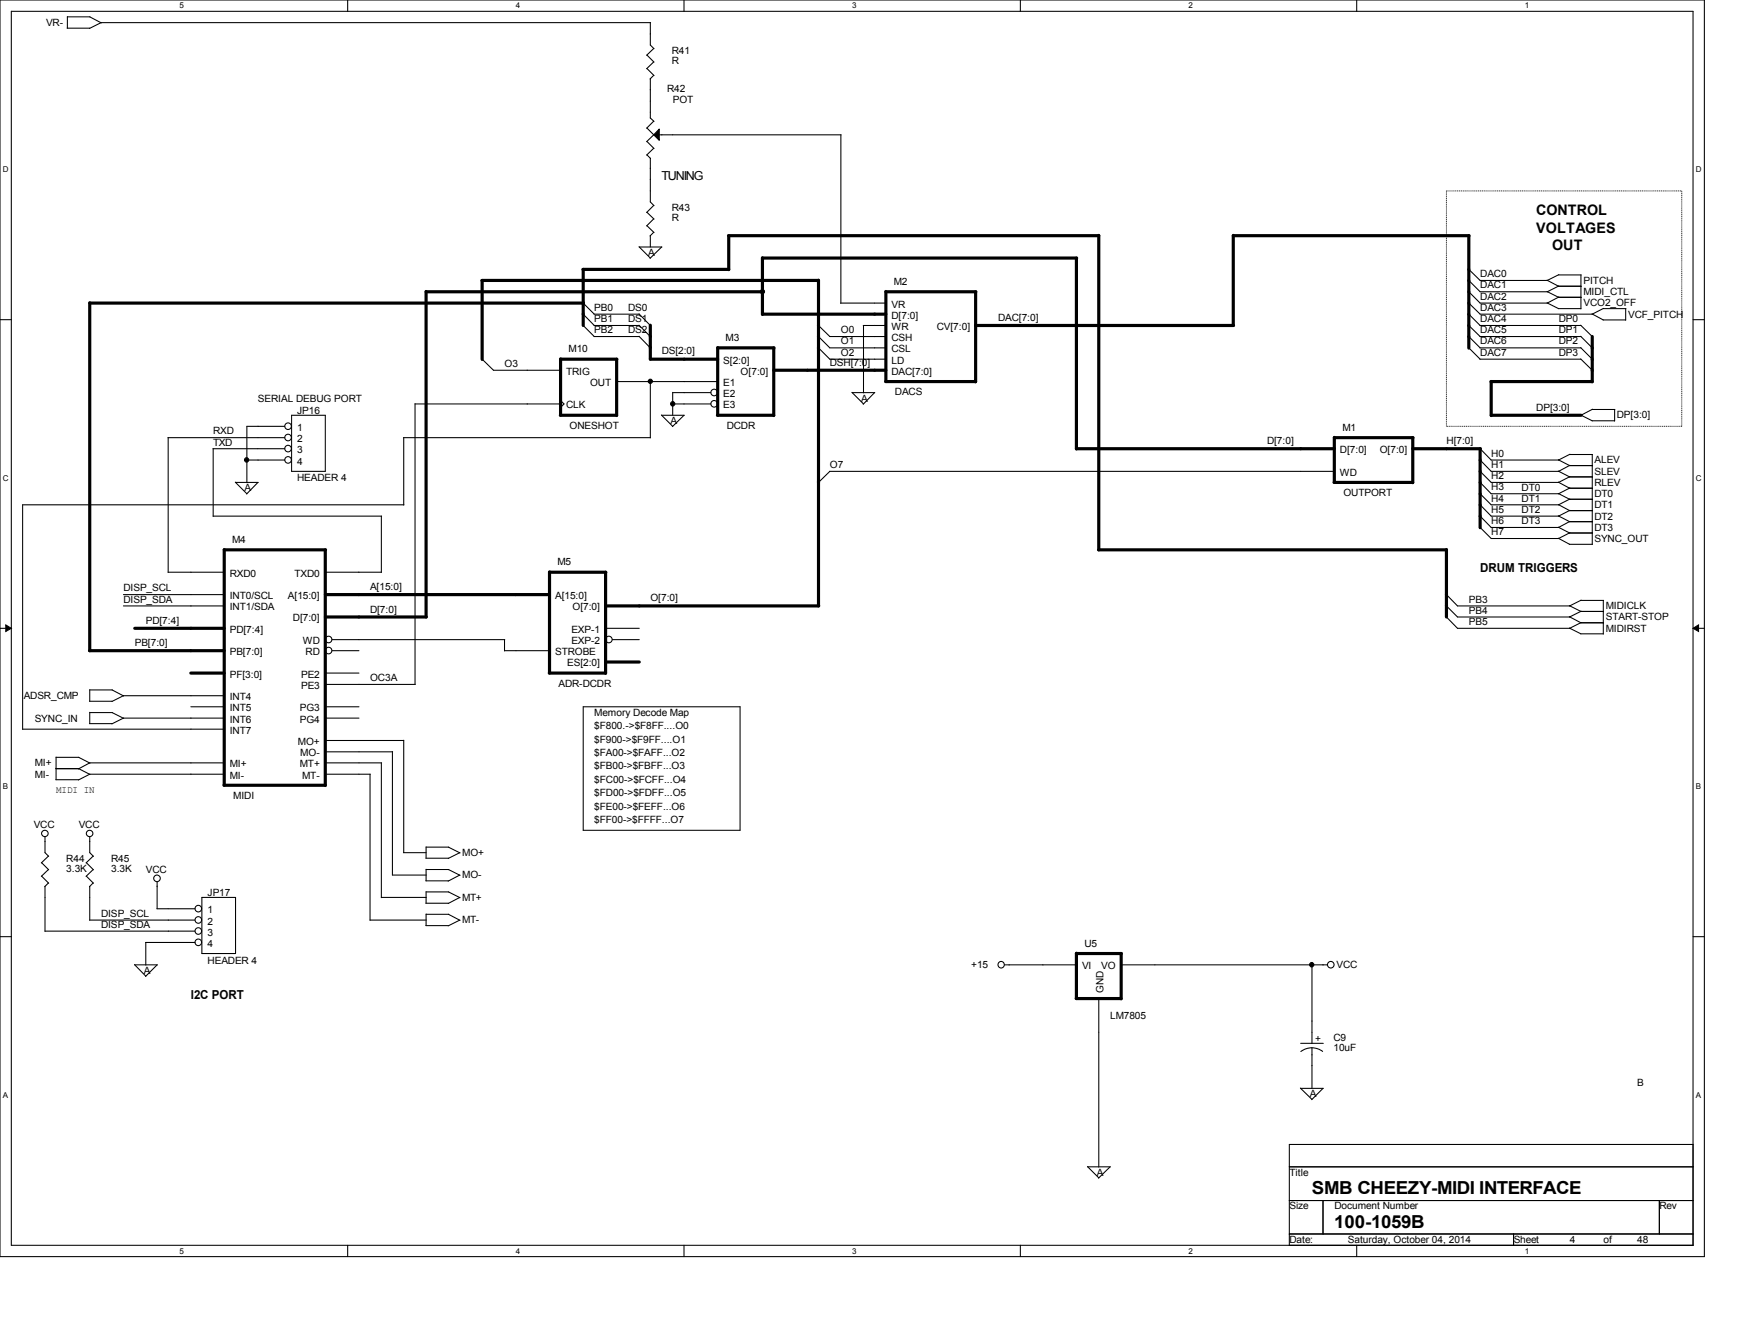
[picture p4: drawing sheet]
<svg xmlns="http://www.w3.org/2000/svg" width="279mm" height="216mm" viewBox="0 0 279 216" stroke-linecap="round" stroke-linejoin="round" font-family="sans-serif">
<path d="M0 0h274.2v202h-274.2zM1.8 1.8h270.5v198.4h-270.5z" fill="none" stroke="#000" stroke-width=".17"/>
<g fill="#fff">
<path d="M28.9 .2h.6v1.4h-.6z"/>
<path d="M28.9 200.4h.6v1.4h-.6z"/>
</g>
<path d="M55.9 0v1.8M55.9 200.2v1.8" fill="none" stroke="#000" stroke-width=".17"/>
<g fill="#fff">
<path d="M83 .2h.7v1.4h-.7z"/>
<path d="M83 200.4h.7v1.4h-.7z"/>
</g>
<path d="M110 0v1.8M110 200.2v1.8" fill="none" stroke="#000" stroke-width=".17"/>
<g fill="#fff">
<path d="M137.1 .2h.7v1.4h-.7z"/>
<path d="M137.1 200.4h.7v1.4h-.7z"/>
</g>
<path d="M164.1 0v1.8M164.1 200.2v1.8" fill="none" stroke="#000" stroke-width=".17"/>
<g fill="#fff">
<path d="M191.2 .2h.7v1.4h-.7z"/>
<path d="M191.2 200.4h.7v1.4h-.7z"/>
</g>
<path d="M218.2 0v1.8M218.2 200.2v1.8" fill="none" stroke="#000" stroke-width=".17"/>
<g fill="#fff">
<path d="M245.3 .2h.7v1.4h-.7z"/>
<path d="M245.3 200.4h.7v1.4h-.7z"/>
<path d="M.5 26.6h.9v1.4h-.9z"/>
<path d="M272.8 26.6h.9v1.4h-.9z"/>
<path d="M.5 76.2h.9v1.4h-.9z"/>
<path d="M272.8 76.2h.9v1.4h-.9z"/>
</g>
<path d="M0 51.4h1.8M272.3 51.4h1.9" fill="none" stroke="#000" stroke-width=".17"/>
<g fill="#fff">
<path d="M.5 125.8h.8v1.4h-.8z"/>
<path d="M272.8 125.8h.8v1.4h-.8z"/>
</g>
<path d="M0 101h1.8M272.3 101h1.9" fill="none" stroke="#000" stroke-width=".17"/>
<path d="M.9 100.5l.9 .5-.9 .5zM272.3 101l.9-.5v1z" fill="#000" stroke="#000" stroke-width=".16"/>
<g fill="#fff">
<path d="M.5 175.3h.8v1.4h-.8z"/>
<path d="M272.8 175.3h.8v1.4h-.8z"/>
</g>
<g fill="none" stroke="#000" stroke-width=".17">
<path d="M10.8 4.5h3.6M10.8 2.7h3.7M10.8 2.7v1.8M14.4 2.7l1.9 1M104.1 8.8l1.1 1.2M104.1 11l1.1 1.1M104.6 3.6v3.6l.6 .6M104.6 12.7v6.3M104.6 19l.6 .5M104.6 3.6h-88.3l-1.9 1M105.2 19.5l-1.2 1.1M105.2 7.8l-1.2 1.1"/>
<path d="M105.2 9.9l-1.2 1.1M105.2 12.1l-.6 .6M102.8 39.7l1.8 1.8M102.8 39.7h3.7M104.1 20.6l1.1 1.1M104.1 22.7l1.1 1.2M104.1 24.9l.5 .6M104.1 34.1l1.1 1.1M104.1 36.3l1.1 1.1M104.6 25.4v7.1l.6 .6M104.6 37.9v1.8M105.2 21.7l-1.2 1.1"/>
<path d="M105.2 23.8l-1.2 1.1M105.2 33l-1.2 1.2M105.2 35.2l-1.2 1.1M105.2 37.3l-.6 .6M106 21.7h29.3M106.4 39.7l-1.8 1.8M135.3 21.7v27.1M77.5 57.7l1.9 1.8h10.8M93.8 48.7l1.8 1.8M93.8 50.5l1.8 1.8M93.8 52.3l1.8 1.8M95.5 54.1h7.3"/>
<path d="M95.5 52.3h7.3M95.5 50.5h7.3M102.8 50.5l1.8 1.8M102.8 52.3l1.8 1.8M102.8 54.1l1.8 1.8M131.6 54.1l1.9 1.8h9M131.6 52.3l1.9 1.8h9M131.6 55.9l1.9 1.8h9M135.2 48.7h7.3M138.9 52.3h3.6M138.9 52.3v10.9M236.2 46.9l1.9 1.8h10.8"/>
<path d="M236.2 43.3l1.9 1.8h10.8M236.2 45l1.9 1.9h10.8M236.2 50.5l1.9 1.8M236.2 52.3l1.9 1.8M236.2 54.1l1.9 1.8M236.2 55.9l1.9 1.8M236.2 48.7l1.9 1.8h18.1M238 55.9h16.3M238 54.1h16.3M238 52.3h16.3M238 57.7h16.3M248.8 45l1.9 1"/>
<path d="M248.8 46.9l1.9 .9M248.8 48.7l1.9 .9M250.7 46h3.6M250.7 47.8h3.6M250.7 49.6h3.6M250.7 44.2h3.6M250.7 44.2l-1.8 .9M250.7 46l-1.8 .9M250.7 47.8l-1.8 .9M254.3 52.3l1.8 1.8M254.3 54.1l1.8 1.8M254.3 55.9l1.8 1.8"/>
<path d="M254.3 57.7l1.8 1.8M254.3 44.2v5.5M256.1 50.5l1.8 .9M257.9 51.4h3.6M257.9 49.6h3.6M257.9 49.6l-1.8 .9M261.5 49.6v1.9M27 70.4h18.8M27.1 70.4v21.6M34.2 72.1h11.6M34.3 72.1v10.9M37.8 77.5l1.9 1.9"/>
<path d="M37.9 77.6h3.6M39.7 74h6.1M41.5 77.6l-1.8 1.8M45.8 68.5h-6.1v9.1M46.9 66.8h5.4v9h-5.4zM64.9 70.4h39.7M64.9 70.4v10.8M66.8 64.9h23.4M66.8 64.9v45.1M90.2 64.4l.5 .5-.5 .6M99.2 61.3h16.2M104.6 61.3v9.1"/>
<path d="M106.4 66.7l1.8 1.8M106.4 66.8h3.7M108.2 64.9h6.1M108.2 63.1h6.1M108.2 63.1v3.7M110 66.8l-1.8 1.8M133.4 75.8h81.2M133.5 75.8l-1.9 1.8M137 63.1l1.9 1.8M137.1 63.1h3.6M140.7 63.1l-1.8 1.9M238 75.7l1.9 1.9h10.8"/>
<path d="M238 73.9l1.9 1.9h10.8M238 72.1l1.9 1.9h10.8M238 77.5l1.9 1.9h10.8M238 79.3l1.9 1.9h10.8M250.7 73.9l1.8 .9M250.7 75.7l1.8 1M250.7 77.5l1.8 1M250.7 79.3l1.8 1M252.4 74.8h3.8M252.4 76.7h3.8M252.4 78.5h3.8M252.5 73.1h3.7"/>
<path d="M252.5 73l-1.8 1M252.5 74.8l-1.8 1M252.5 76.6l-1.8 1M252.5 78.4l-1.8 1M254.3 66.7l1.8 .9M256.1 67.6h3.6M256.1 73.1v14.4M256.1 65.8h3.7M256.2 65.8l-1.9 1M259.7 65.8v1.9M19.9 95.6h16.2M19.9 97.4h16.2"/>
<path d="M27.1 92h9M34.3 83h27.1M52.3 92h9M61.3 83v9M65 81.2h-61.4v36.1M232.6 99.1l1.8 1.9h18.1M232.6 95.5l1.8 1.9h18.1M232.6 97.4l1.8 1.8h18.1M238 81.1l1.9 1.9h10.8M238 82.9l1.9 1.9h10.8M238 84.8l1.9 1.8h10.8M250.7 81.1l1.8 1"/>
<path d="M250.7 82.9l1.8 1M250.7 84.8l1.8 .9M250.7 86.5l1.8 1M252.4 80.3h3.8M252.4 82.1h3.8M252.4 83.9h3.8M252.4 85.7h3.8M252.4 87.5h3.7M252.4 97.4l1.9 .9M252.4 99.1l1.9 1M252.5 80.2l-1.8 1M252.5 82l-1.8 1"/>
<path d="M252.5 83.8l-1.8 1M252.5 85.6l-1.8 1M254.3 98.3h3.6M254.3 96.5h3.6M254.3 96.5l-1.8 .9M254.3 98.3l-1.8 .9M257.9 96.5v5.4M3.6 117.2h32.5M14.4 112.7h3.6M14.4 116.3h3.6M14.4 110.9v1.8M14.4 114.5v1.8"/>
<path d="M14.4 110.9h3.7M14.4 114.6h3.7M18 110.9l1.9 1M18 114.6l1.9 .9M30.7 113.6h5.4M36.1 111.8h-16.2l-1.9 1M36.1 115.4h-16.2l-1.9 1M52.3 113.6h5.4M52.3 119h12.6M52.3 115.4h5.4M52.3 108.2h5.4M52.3 110h14.5"/>
<path d="M53.4 104.6h4.3M53.4 102.8h27.8M64.9 119v18.1M81.2 104.6h7.2M81.2 102.8v1.8M93.8 113.6h25.2v19.9h-25.2zM97.4 101h5.4M98.5 102.8h4.3M252.4 101l1.9 .9M254.3 100.1h3.6M254.3 101.9h3.6M254.3 100.1l-1.8 .9"/>
<path d="M6.7 138.7l1.1 1.1M7.2 134.5v2.6l.6 .6M7.8 137.6l-1.2 1.1M7.8 139.8l-1.2 1.1M9 123.6h3.7M9 125.3h3.7M9 121.8h3.7M9 121.7v3.6M12.7 121.8l1.8 .9M12.7 123.6l1.8 .9M13.9 138.7l1.1 1.1M14.4 134.5v2.6l.6 .6"/>
<path d="M15 137.6l-1.2 1.1M15 139.8l-1.2 1.1M36.1 122.6h-21.7l-1.8 1M36.1 124.5h-21.7l-1.8 .9M52.3 122.6h9.1M52.3 124.5h7.3M52.3 120.9h10.9M59.5 124.5v23.5M61.3 122.6v21.7M63.1 120.8v19.9h5.5M64.9 137.1h3.6M68.5 138h3.6"/>
<path d="M68.5 136.1v1.9M68.5 139.7v1.9M68.5 139.8h3.7M68.5 136.2h3.7M72.1 139.8l1.9 .9M72.1 136.2l1.9 .9M74 137.1l-1.9 .9M0 150.6h1.8M6.7 140.8l1.1 1.2M7.2 142.5v7.2M7.2 149.7h24.2M7.8 141.9l-.6 .6"/>
<path d="M13.9 140.8l1.1 1.2M14.4 142.5v5.5M14.4 147.9h17M15 141.9l-.6 .6M21.6 155.1l1.9 1.8M21.7 155.1h3.6M23.4 151.5h8M23.5 151.5v3.7M25.2 146.1h6.2M25.3 155.1l-1.9 1.9M25.3 141.8v4.3M32.5 144.3h5.4v9h-5.4z"/>
<path d="M59.5 147.9h9.1M61.3 144.3h7.3M68.5 145.2h3.6M68.5 148.8h3.6M68.5 141.6h3.6M68.5 143.4h3.7M68.5 143.3v1.9M68.5 146.9v1.9M68.5 147h3.7M72.1 143.4l1.9 .9M72.1 147l1.9 1M74 144.3l-1.9 .9"/>
<path d="M74 147.9l-1.9 .9M74 140.7l-1.9 .9M161.6 155.1h11.5M180.3 155.1h33.2M211 155.1v12.7M272.3 150.6h1.9M176.7 160.5v27.1M209.2 174.9l1.8 1.8M209.2 175h3.7M209.2 167.7h3.7M211 168.4v6.6M212.8 169a2.9 2.9 0 0 0-3.6 0"/>
<path d="M212.8 175l-1.8 1.8M174.9 187.5l1.8 1.9M175 187.6h3.6M178.6 187.6l-1.9 1.8M207.4 184h64.9v16.2h-64.9zM207.4 187.6h64.9M207.4 193h64.9M207.4 198.4h64.9M212.8 193v5.4M243.5 198.4v1.8M266.9 193v5.4"/>
<circle cx="46.3" cy="72.1" r=".53"/>
<circle cx="46.3" cy="73.9" r=".53"/>
<circle cx="46.3" cy="68.5" r=".53"/>
<circle cx="46.3" cy="70.3" r=".53"/>
<circle cx="114.9" cy="63.1" r=".53"/>
<circle cx="114.9" cy="64.9" r=".53"/>
<circle cx="52.9" cy="102.8" r=".53"/>
<circle cx="52.9" cy="104.6" r=".53"/>
<circle cx="97.9" cy="102.8" r=".53"/>
<circle cx="7.2" cy="134" r=".52"/>
<circle cx="14.4" cy="134" r=".52"/>
<circle cx="25.3" cy="141.2" r=".53"/>
<circle cx="31.9" cy="151.5" r=".53"/>
<circle cx="31.9" cy="149.7" r=".53"/>
<circle cx="31.9" cy="147.9" r=".53"/>
<circle cx="31.9" cy="146.1" r=".53"/>
<circle cx="161" cy="155.1" r=".52"/>
<circle cx="214.1" cy="155.1" r=".53"/>
</g>
<path d="M232.7 30.7h37.8M270.5 30.7v37.8M232.7 68.5v-37.8M270.5 68.5h-37.8" fill="none" stroke="#000" stroke-width=".16" stroke-dasharray=".1 .1 0 .1" stroke-linecap="butt"/>
<g fill="none" stroke="#000" stroke-width=".51">
<path d="M117.2 37.9h59.5M117.2 37.9v5.4M176.7 37.8v50.6M198.4 37.8v14.5M198.4 37.9h37.9M236.3 37.9v18.1M14.4 48.7v55.9M14.4 48.7h79.5M68.5 46.9h54.2M68.5 46.9v52.3M77.5 45.1h54.2M77.6 45.1v12.7"/>
<path d="M90.2 57.7h9M90.2 57.7v9.1M93.8 43.3h23.4M93.8 43.3v9M99.2 57.7v9.1M104.6 52.3v5.4h10.8M115.4 55.9h9.1M115.4 55.9v10.9M122.6 50.5h19.9M122.6 41.4v9.1M122.6 41.5h50.6M124.5 59.5h18"/>
<path d="M124.5 55.9v10.9M131.7 45v52.4M142.5 46.9h14.5M142.5 46.9v14.4M156.9 46.9v14.5M156.9 52.3h41.5M173.1 41.5v30.7M256.1 54.1v7.3M90.1 66.8h9.1M115.4 66.8h9.1M142.5 61.3h14.4M173.1 72.1h41.5"/>
<path d="M214.6 77.6h12.6M214.6 70.4h12.7M214.6 70.3v7.3M227.2 70.4v7.2M227.2 72.1h10.9M238.1 72.1v12.7M239.8 61.3h16.3M239.9 66.8h14.4M239.9 61.3v5.5M36.1 88.4h16.3M36.1 88.3v37.9M52.3 95.6h36.1"/>
<path d="M52.3 88.4v37.9M52.3 99.2h16.3M88.4 92h9.1M88.4 91.9v16.3M97.4 92v16.2M97.4 97.4h34.3M176.7 88.4h56M232.7 88.3v10.9M14.4 104.6h21.7M21.7 101h14.4M30.7 108.2h5.4M88.3 108.2h9.1"/>
<path d="M97.4 106.4h5.4M36 126.2h16.3M173.1 153.3h7.3M173.1 153.2v7.3M180.3 153.3v7.3M173.1 160.5h7.2"/>
</g>
<g fill="#000" stroke="#000" stroke-width=".17">
<path d="M106 20.7v1.9l-.8-.9z"/>
<circle cx="122.6" cy="46.9" r=".35"/>
<circle cx="39.7" cy="73.9" r=".35"/>
<circle cx="104.6" cy="61.3" r=".34"/>
<circle cx="108.2" cy="64.9" r=".35"/>
<circle cx="211" cy="155.1" r=".35"/>
</g>
<g font-size="2.9">
<text x="211" y="192">SMB CHEEZY-MIDI INTERFACE</text>
<text x="214.6" y="197.4">100-1059B</text>
</g>
<g font-size="2.3">
<text x="247.1" y="34.6">CONTROL</text>
<text x="247.1" y="37.4">VOLTAGES</text>
<text x="249.7" y="40.2">OUT</text>
</g>
<g font-size="2">
<text x="106.4" y="28.9">TUNING</text>
<text x="238.1" y="92">DRUM TRIGGERS</text>
<text x="30.7" y="160.6">I2C PORT</text>
</g>
<g font-size="1.6">
<text x="7.4" y="4.1">VR-</text>
<text x="108" y="8.7">R41</text>
<text x="108" y="10.3">R</text>
<text x="107.3" y="14.8">R42</text>
<text x="108.2" y="16.6">POT</text>
<text x="108" y="33.9">R43</text>
<text x="108" y="35.6">R</text>
<text x="104.3" y="41.1">A</text>
<text x="143.8" y="45.8">M2</text>
<text x="238.1" y="44.6">DAC0</text>
<text x="238.1" y="46.4">DAC1</text>
<text x="254.7" y="45.6">PITCH</text>
<text x="254.7" y="47.5">MIDI_CTL</text>
<text x="95.6" y="50">PB0</text>
<text x="95.6" y="51.8">PB1</text>
<text x="95.6" y="53.6">PB2</text>
<text x="101" y="50">DS0</text>
<text x="101" y="51.8">DS1</text>
<text x="101" y="53.6">DS2</text>
<text x="135.3" y="53.6">O0</text>
<text x="143.4" y="51.2">D[7:0]</text>
<text x="143.4" y="53">WR</text>
<text x="143.4" y="49.4">VR</text>
<text x="150.7" y="53">CV[7:0]</text>
<text x="160.5" y="51.6">DAC[7:0]</text>
<text x="238.1" y="53.6">DAC5</text>
<text x="238.1" y="51.8">DAC4</text>
<text x="238.1" y="48.2">DAC2</text>
<text x="238.1" y="50">DAC3</text>
<text x="250.7" y="53.6">DP1</text>
<text x="250.7" y="51.8">DP0</text>
<text x="254.7" y="49.2">VCO2_OFF</text>
<text x="261.9" y="51.1">VCF_PITCH</text>
<text x="81.2" y="59">O3</text>
<text x="91.4" y="56.6">M10</text>
<text x="106.4" y="57">DS[2:0]</text>
<text x="116.3" y="58.5">S[2:0]</text>
<text x="116.7" y="54.8">M3</text>
<text x="133.5" y="58.8">DSH[7:0]</text>
<text x="135.3" y="57.2">O2</text>
<text x="135.3" y="55.4">O1</text>
<text x="143.4" y="56.6">CSL</text>
<text x="143.4" y="54.8">CSH</text>
<text x="143.4" y="58.5">LD</text>
<text x="238.1" y="55.4">DAC6</text>
<text x="238.1" y="57.2">DAC7</text>
<text x="250.7" y="55.4">DP2</text>
<text x="250.7" y="57.2">DP3</text>
<text x="41.5" y="64.6">SERIAL DEBUG PORT</text>
<text x="91.1" y="60.2">TRIG</text>
<text x="91.1" y="65.7">CLK</text>
<text x="94.9" y="62.1">OUT</text>
<text x="116.3" y="62.1">E1</text>
<text x="116.3" y="63.8">E2</text>
<text x="116.3" y="65.7">E3</text>
<text x="119.1" y="60.2">O[7:0]</text>
<text x="138.5" y="64.6">A</text>
<text x="143.4" y="60.2">DAC[7:0]</text>
<text x="143.9" y="63.5">DACS</text>
<text x="247.1" y="66">DP[3:0]</text>
<text x="34.3" y="69.8">RXD</text>
<text x="34.3" y="71.6">TXD</text>
<text x="47.8" y="66.5">JP16</text>
<text x="47.8" y="69.3">1</text>
<text x="47.8" y="71.1">2</text>
<text x="91.6" y="68.9">ONESHOT</text>
<text x="107.9" y="68.2">A</text>
<text x="116.9" y="68.9">DCDR</text>
<text x="203.8" y="71.4">D[7:0]</text>
<text x="215.9" y="69.3">M1</text>
<text x="232.7" y="71.4">H[7:0]</text>
<text x="260.1" y="67.3">DP[3:0]</text>
<text x="47.8" y="77.4">HEADER 4</text>
<text x="47.8" y="72.9">3</text>
<text x="47.8" y="74.7">4</text>
<text x="133.5" y="75.2">O7</text>
<text x="215.5" y="72.9">D[7:0]</text>
<text x="215.5" y="76.5">WD</text>
<text x="221.9" y="72.9">O[7:0]</text>
<text x="239.9" y="73.4">H0</text>
<text x="239.9" y="75.2">H1</text>
<text x="239.9" y="77">H2</text>
<text x="256.5" y="74.5">ALEV</text>
<text x="256.5" y="76.3">SLEV</text>
<text x="39.3" y="79">A</text>
<text x="216.1" y="79.7">OUTPORT</text>
<text x="239.9" y="78.8">H3</text>
<text x="239.9" y="82.4">H5</text>
<text x="239.9" y="80.6">H4</text>
<text x="244.8" y="79">DT0</text>
<text x="244.8" y="82.4">DT2</text>
<text x="244.8" y="80.6">DT1</text>
<text x="256.5" y="78.1">RLEV</text>
<text x="256.5" y="79.9">DT0</text>
<text x="256.5" y="81.7">DT1</text>
<text x="256.5" y="83.5">DT2</text>
<text x="37.3" y="87.3">M4</text>
<text x="239.9" y="84.2">H6</text>
<text x="239.9" y="86">H7</text>
<text x="244.8" y="84.2">DT3</text>
<text x="256.5" y="85.3">DT3</text>
<text x="256.5" y="87.1">SYNC_OUT</text>
<text x="19.9" y="95">DISP_SCL</text>
<text x="37" y="92.7">RXD0</text>
<text x="47.4" y="92.7">TXD0</text>
<text x="59.5" y="94.9">A[15:0]</text>
<text x="89.7" y="90.9">M5</text>
<text x="19.9" y="96.9">DISP_SDA</text>
<text x="23.5" y="100.3">PD[7:4]</text>
<text x="37" y="96.3">INT0/SCL</text>
<text x="37" y="98.1">INT1/SDA</text>
<text x="37" y="101.7">PD[7:4]</text>
<text x="46.3" y="96.3">A[15:0]</text>
<text x="47.1" y="99.9">D[7:0]</text>
<text x="59.5" y="98.5">D[7:0]</text>
<text x="89.3" y="96.3">A[15:0]</text>
<text x="91.9" y="101.7">EXP-1</text>
<text x="92.1" y="98.1">O[7:0]</text>
<text x="104.6" y="96.7">O[7:0]</text>
<text x="236.3" y="96.9">PB3</text>
<text x="236.3" y="98.7">PB4</text>
<text x="236.3" y="100.5">PB5</text>
<text x="258.3" y="98">MIDICLK</text>
<text x="258.3" y="99.7">START-STOP</text>
<text x="258.3" y="101.6">MIDIRST</text>
<text x="21.7" y="103.9">PB[7:0]</text>
<text x="37" y="105.3">PB[7:0]</text>
<text x="48.7" y="103.5">WD</text>
<text x="49.2" y="105.3">RD</text>
<text x="89.3" y="105.3">STROBE</text>
<text x="91.2" y="107.1">ES[2:0]</text>
<text x="91.9" y="103.5">EXP-2</text>
<text x="3.8" y="112.4">ADSR_CMP</text>
<text x="37" y="108.9">PF[3:0]</text>
<text x="37" y="112.6">INT4</text>
<text x="48.4" y="108.9">PE2</text>
<text x="48.4" y="110.7">PE3</text>
<text x="59.5" y="109.5">OC3A</text>
<text x="89.8" y="110.4">ADR-DCDR</text>
<text x="5.6" y="116">SYNC_IN</text>
<text x="37" y="114.3">INT5</text>
<text x="37" y="116.2">INT6</text>
<text x="37" y="117.9">INT7</text>
<text x="47.9" y="119.8">MO+</text>
<text x="48.2" y="114.3">PG3</text>
<text x="48.2" y="116.2">PG4</text>
<text x="95.6" y="115.1">Memory Decode Map</text>
<text x="95.6" y="117.2">$F800.-&gt;$F8FF....O0</text>
<text x="95.6" y="119.4">$F900-&gt;$F9FF....O1</text>
<text x="5.6" y="123.2">MI+</text>
<text x="5.6" y="125">MI-</text>
<text x="37" y="123.4">MI+</text>
<text x="37" y="125.2">MI-</text>
<text x="48.2" y="123.4">MT+</text>
<text x="48.3" y="121.6">MO-</text>
<text x="48.6" y="125.2">MT-</text>
<text x="95.6" y="121.5">$FA00-&gt;$FAFF...O2</text>
<text x="95.6" y="123.7">$FB00-&gt;$FBFF...O3</text>
<text x="95.6" y="125.9">$FC00-&gt;$FCFF...O4</text>
<text x="9" y="127.5">MIDI IN</text>
<text x="37.5" y="128.4">MIDI</text>
<text x="95.6" y="128">$FD00-&gt;$FDFF...O5</text>
<text x="95.6" y="130.2">$FE00-&gt;$FEFF...O6</text>
<text x="5.4" y="133.1">VCC</text>
<text x="12.7" y="133.1">VCC</text>
<text x="74.3" y="137.6">MO+</text>
<text x="95.6" y="132.3">$FF00-&gt;$FFFF...O7</text>
<text x="10.7" y="138.5">R44</text>
<text x="10.7" y="140.1">3.3K</text>
<text x="17.9" y="138.5">R45</text>
<text x="17.9" y="140.1">3.3K</text>
<text x="23.5" y="140.3">VCC</text>
<text x="74.3" y="141.2">MO-</text>
<text x="16.3" y="149.1">DISP_SDA</text>
<text x="16.3" y="147.4">DISP_SCL</text>
<text x="33.4" y="146.8">1</text>
<text x="33.4" y="148.6">2</text>
<text x="33.4" y="144.1">JP17</text>
<text x="74.3" y="144.8">MT+</text>
<text x="74.3" y="148.4">MT-</text>
<text x="33.4" y="150.4">3</text>
<text x="33.4" y="152.2">4</text>
<text x="33.4" y="154.9">HEADER 4</text>
<text x="156.2" y="155.7">+15</text>
<text x="174" y="155.8">VI</text>
<text x="174.4" y="152.2">U5</text>
<text x="177.1" y="155.8">VO</text>
<text x="215" y="155.7">VCC</text>
<text x="23.1" y="156.5">A</text>
<text x="177.5" y="159.6" transform="rotate(-90 177.5 159.6)">GND</text>
<text x="178.6" y="163.7">LM7805</text>
<text x="211.6" y="167.6">+</text>
<text x="214.5" y="167.4">C9</text>
<text x="214.5" y="169">10uF</text>
<text x="210.7" y="176.4">A</text>
<text x="263.3" y="174.6">B</text>
<text x="176.4" y="189">A</text>
<text x="207.4" y="189">Title</text>
<text x="207.4" y="194.4">Size</text>
<text x="214.6" y="194.4">Document Number</text>
<text x="266.9" y="194.4">Rev</text>
<text x="207.4" y="199.8">Date:</text>
<text x="216.8" y="199.8">Saturday, October 04, 2014</text>
<text x="243.5" y="199.8">Sheet</text>
<text x="252.5" y="199.8">4</text>
<text x="257.9" y="199.8">of</text>
<text x="263.3" y="199.8">48</text>
</g>
<g font-size="1.3">
<text x="28.9" y="1.4">5</text>
<text x="83" y="1.4">4</text>
<text x="137.1" y="1.4">3</text>
<text x="191.2" y="1.4">2</text>
<text x="245.3" y="1.4">1</text>
<text x=".5" y="27.7">D</text>
<text x="272.8" y="27.7">D</text>
<text x=".5" y="77.3">C</text>
<text x="272.8" y="77.3">C</text>
<text x=".5" y="126.9">B</text>
<text x="272.8" y="126.9">B</text>
<text x=".5" y="176.5">A</text>
<text x="272.8" y="176.5">A</text>
<text x="28.9" y="201.5">5</text>
<text x="83" y="201.5">4</text>
<text x="137.1" y="201.5">3</text>
<text x="191.2" y="201.5">2</text>
<text x="245.3" y="201.5">1</text>
</g>
</svg>
